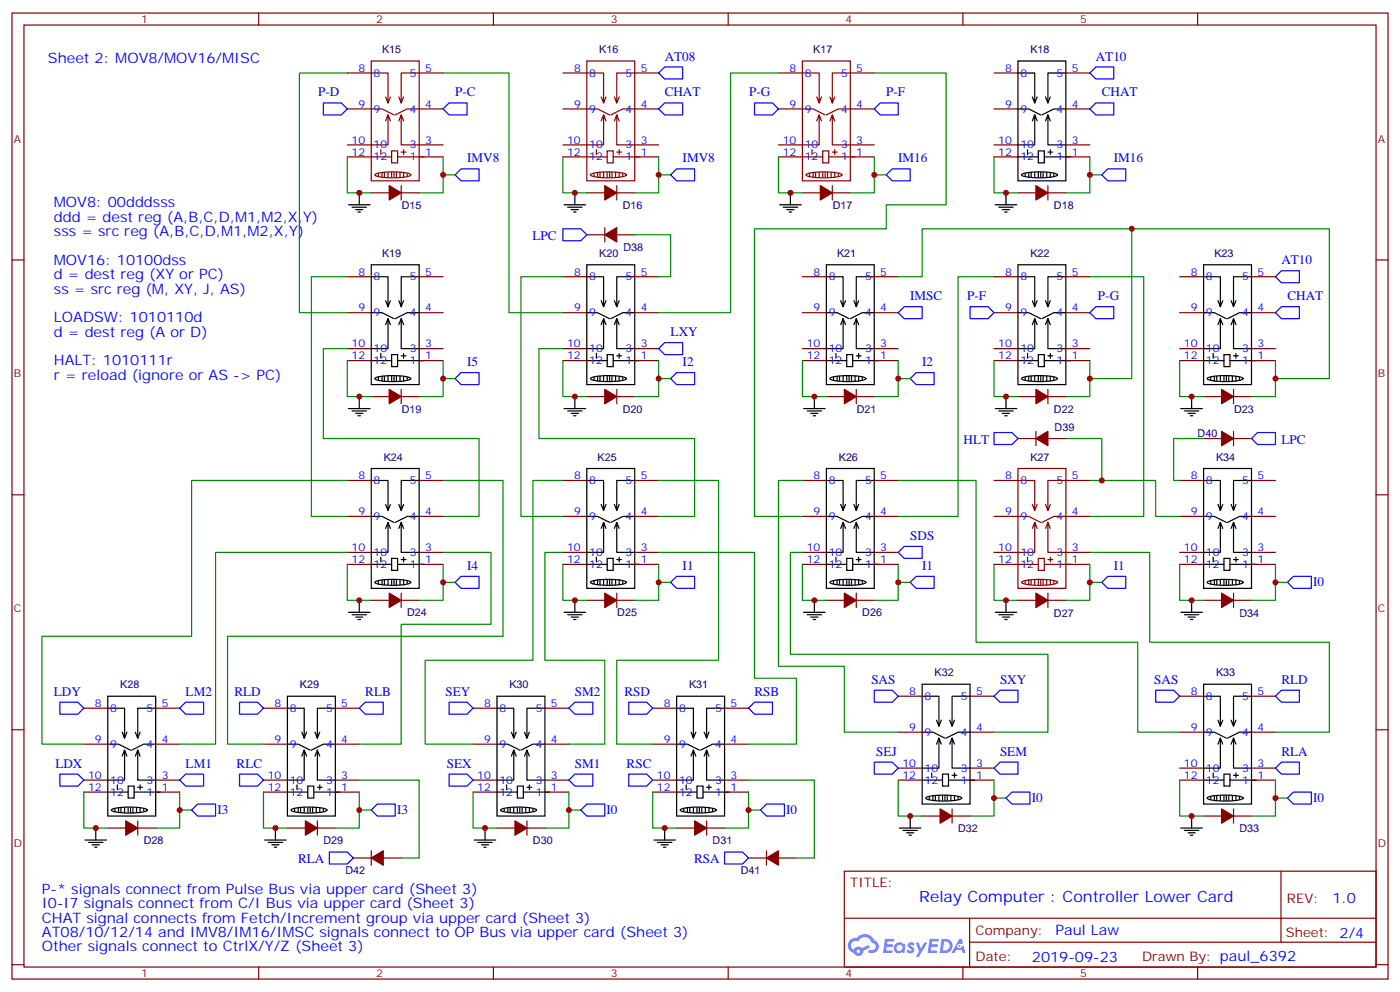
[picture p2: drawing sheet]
<svg xmlns="http://www.w3.org/2000/svg" width="412mm" height="292mm" viewBox="0 0 412 292" stroke-linecap="round" stroke-linejoin="round" font-family="sans-serif">
<g fill="none" stroke="#870000" stroke-width=".35">
<path d="M3.5 3.8h405.4v284.4h-405.4zM7.1 7.4h398.2v277.3h-398.2zM76.2 3.8v3.6M145.3 3.8v3.6M214.5 3.8v3.6M283.6 3.8v3.6M352.8 3.8v3.6M3.5 76.5h3.6M405.3 76.5h3.6M3.5 145.7h3.6M405.3 145.7h3.6M3.5 214.8h3.6"/>
<path d="M405.3 214.8h3.6M248.7 256.4h156.6v28.3h-156.6zM377.3 256.5v20.8M248.7 270.3h156.5M285.6 277.3h119.6M285.6 270.3v14.1M3.5 284h3.6M76.2 284.7v3.5M145.3 284.7v3.5M214.5 284.7v3.5M283.6 284.7v3.5M352.8 284.7v3.5"/>
<path d="M405.3 284h3.6"/>
</g>
<g fill="#5487ff">
<path d="M267.7 277.6a1.22 1.22 0 0 1 1.7 .3l-.4 .6a.47 .47 0 0 0-.3-.5 .47 .47 0 0 0-.5 .2l.1 .3a1.14 1.14 0 0 1 .8 1.7 1.14 1.14 0 0 1-1.9 0l-.2-.2 .5-.5 .7 .4a.29 .29 0 0 0 .3-.3 .29 .29 0 0 0-.2-.3 1.04 1.04 0 0 1-.6-1.7z"/>
<path d="M260.7 276.4h2.4l.3 .1-.2 .5-1.8 .1-.1 .9h1.5l.3 .3-.3 .4h-1.6l-.2 1.1h1.7l.2 .4-.2 .3h-2.6z"/>
<path d="M273.8 276.4h2.4l.3 .1-.1 .5-1.8 .1-.2 .9h1.6l.3 .3-.4 .4h-1.6l-.1 1.1h1.7l.2 .4-.2 .3h-2.6z"/>
<path d="M282.6 276.4h.7l.3 1.2-.6 .3a.69 .69 0 0 0-1 .3 .69 .69 0 0 0 .4 1 .69 .69 0 0 0 .9-.6l.5-.3 .6 2.2h-.8l-.2-.9h-1.8l-.5 .9h-.8z"/>
<path d="M269.8 277.4h.8l.6 1.9 1.1-1.9h.9l-2.6 4.2h-.8l.9-1.5z"/>
<path d="M277.4 276.4l-.6 4.1h1.3a2.11 2.11 0 0 0 2.5-2.1 2.11 2.11 0 0 0-2.5-2zM278.1 277.1a1.39 1.39 0 0 1 1.7 1.4 1.39 1.39 0 0 1-1.8 1.3h-.3z"/>
<path d="M263.7 278a1.54 1.54 0 0 0-.1 2.1 1.54 1.54 0 0 0 2.2 .2l.6 .2 .3-2.3-.2-.2-.4-.1a1.49 1.49 0 0 0-2.4 .1zM264 279a.94 .94 0 0 1 1.8 0 .94 .94 0 0 1-1.8 0z"/>
<path d="M250.4 276.7a2.18 2.18 0 0 0 1.1 3.8 1.44 1.44 0 0 0 1.6 .9 1.44 1.44 0 0 0 1.2-1.5l2-1-.5-.7-1.9 .9a1.47 1.47 0 0 0-2.4 .5 1.39 1.39 0 0 1-.7-2 1.39 1.39 0 0 1 2-.5 2.12 2.12 0 0 1 2.2-1.3 2.12 2.12 0 0 1 1.9 1.7 1.14 1.14 0 0 1 1.1 1.4 1.14 1.14 0 0 1-1.7 .8 .43 .43 0 0 0-.5 .3 .43 .43 0 0 0 .4 .5 1.98 1.98 0 0 0 2.5-1.2 1.98 1.98 0 0 0-1.2-2.5 3.1 3.1 0 0 0-5.3-.7l-.9 .1zM252.3 280a.55 .55 0 0 1 1.1 0 .55 .55 0 0 1-1.1 0z"/>
<circle cx="282.6" cy="278.5" r=".26"/>
</g>
<g fill="none" stroke="#870000" stroke-width=".35">
<path d="M109.4 18h14.1v35.2h-14.1zM172.9 18h14.1v35.2h-14.1zM236.4 18h14.1v35.2h-14.1zM102.3 32.1h10.2l3.6 1.7M102.3 21.5h12v8.8l-.7-1.8M114.3 33.8l-.7 1.8M115 35.6l-.7-1.8v8.9h-12M115 28.5l-.7 1.8M118.2 33.8l-.7 1.8M118.9 35.6l-.7-1.8v8.9h12.3M118.9 28.5l-.7 1.8M130.5 32.1h-10.6l-3.5 1.7"/>
<path d="M130.5 21.5h-12.3v8.8l-.7-1.8M165.8 32.1h10.2l3.6 1.7M165.8 21.5h12v8.8l-.7-1.8M177.8 33.8l-.7 1.8M178.5 35.6l-.7-1.8v8.9h-12M178.5 28.5l-.7 1.8M181.7 33.8l-.7 1.8M182.4 35.6l-.7-1.8v8.9h12.3M182.4 28.5l-.7 1.8M194 32.1h-10.6l-3.5 1.7M194 21.5h-12.3v8.8l-.7-1.8M229.3 32.1h10.2l3.6 1.7"/>
<path d="M229.3 21.5h12v8.8l-.7-1.8M241.3 33.8l-.7 1.8M242 35.6l-.7-1.8v8.9h-12M242 28.5l-.7 1.8M245.2 33.8l-.7 1.8M245.9 35.6l-.7-1.8v8.9h12.3M245.9 28.5l-.7 1.8M257.5 32.1h-10.6l-3.5 1.7M257.5 21.5h-12.3v8.8l-.7-1.8M292.8 32.1h7.1M292.8 21.5h7.1M314 32.1h7"/>
<path d="M314 21.5h7M102.3 46.2h13.1M109.4 56.8h5.3M110.5 51.3a19.4 19.4 0 0 1 10.4 0l.1 .2a8.7 8.7 0 0 1-5.3 .9 8.7 8.7 0 0 1-5.3-.9zM111.5 51.1v.7M112.2 44.1v1.4M112.5 50.8v1.4M113.2 50.8v1.4M114.3 50.8v1.4M115.4 44.4h1.7v3.5h-1.7zM115.4 50.8v1.4M116.1 50.8v1.4"/>
<path d="M116.8 50.8v1.4M117.1 46.2h13.4M117.8 50.8v1.4M118.2 54.6v4.3M118.2 56.8h5.3M118.2 44.8h1.4M118.9 44.1v1.4M118.9 50.8v1.4M119.9 51.1v.7M165.8 46.2h13.1M172.9 56.8h5.3M174 51.3a19.4 19.4 0 0 1 10.4 0l.1 .2a8.7 8.7 0 0 1-5.3 .9 8.7 8.7 0 0 1-5.3-.9z"/>
<path d="M175 51.1v.7M175.7 44.1v1.4M176 50.8v1.4M176.7 50.8v1.4M177.8 50.8v1.4M178.9 44.4h1.7v3.5h-1.7zM178.9 50.8v1.4M179.6 50.8v1.4M180.3 50.8v1.4M180.6 46.2h13.4M181.3 50.8v1.4M181.7 56.8h5.3"/>
<path d="M181.7 54.6v4.3M181.7 44.8h1.4M182.4 44.1v1.4M182.4 50.8v1.4M183.4 51.1v.7M229.3 46.2h13.1M236.4 56.8h5.3M237.5 51.3a19.4 19.4 0 0 1 10.4 0l.1 .2a8.7 8.7 0 0 1-5.3 .9 8.7 8.7 0 0 1-5.3-.9zM238.5 51.1v.7M239.2 44.1v1.4M239.5 50.8v1.4M240.2 50.8v1.4"/>
<path d="M241.3 50.8v1.4M242.4 44.4h1.7v3.5h-1.7zM242.4 50.8v1.4M243.1 50.8v1.4M243.8 50.8v1.4M244.1 46.2h13.4M244.8 50.8v1.4M245.2 56.8h5.3M245.2 54.6v4.3M245.2 44.8h1.4M245.9 44.1v1.4M245.9 50.8v1.4"/>
<path d="M246.9 51.1v.7M292.8 46.2h7.1M292.8 42.7h7.1M299.9 56.8h5.3M308.7 54.6v4.3M308.7 56.8h5.3M314 46.2h7M314 42.7h7M172.9 69.1h5.3M178.2 67v4.2M181.7 69.1h5.3M102.3 92h7.1"/>
<path d="M102.3 81.5h7.1M123.5 92h7M123.5 81.5h7M165.8 92h7.1M165.8 81.5h7.1M187 92h7M187 81.5h7M236.4 92h7M236.4 81.5h7M257.5 92h7.1M257.5 81.5h7.1M292.8 92h7.1"/>
<path d="M292.8 81.5h7.1M314 92h7M314 81.5h7M347.5 92h7M347.5 81.5h7M368.7 92h7M368.7 81.5h7M102.3 106.2h7.1M102.3 102.6h7.1M109.4 116.7h5.3M118.2 114.6v4.3M118.2 116.7h5.3"/>
<path d="M123.5 106.2h7M123.5 102.6h7M165.8 106.2h7.1M165.8 102.6h7.1M172.9 116.7h5.3M181.7 116.7h5.3M181.7 114.6v4.3M187 106.2h7M187 102.6h7M236.4 106.2h7M236.4 102.6h7M243.4 116.7h5.3"/>
<path d="M252.2 116.7h5.3M252.2 114.6v4.3M257.5 106.2h7.1M257.5 102.6h7.1M292.8 106.2h7.1M292.8 102.6h7.1M299.9 116.7h5.3M308.7 116.7h5.3M308.7 114.6v4.3M314 106.2h7M314 102.6h7M347.5 106.2h7"/>
<path d="M347.5 102.6h7M354.5 116.7h5.3M363.4 116.7h5.3M363.4 114.6v4.3M368.7 106.2h7M368.7 102.6h7M299.9 137.9h14.1v35.3h-14.1zM299.9 129.1h5.3M305.2 127v4.2M308.7 129.1h5.3M354.5 129.1h5.3M363.4 127v4.2"/>
<path d="M363.4 129.1h5.3M102.3 152h7.1M102.3 141.4h7.1M123.5 152h7M123.5 141.4h7M165.8 152h7.1M165.8 141.4h7.1M187 152h7M187 141.4h7M236.4 152h7M236.4 141.4h7M257.5 152h7.1"/>
<path d="M257.5 141.4h7.1M292.8 152h10.2l3.6 1.8M292.8 141.4h12v8.8l-.7-1.7M304.8 153.8l-.7 1.7M305.5 155.5l-.7-1.7v8.8h-12M305.5 148.5l-.7 1.7M308.7 153.8l-.7 1.7M309.4 155.5l-.7-1.7v8.8h12.3M309.4 148.5l-.7 1.7M321 152h-10.6l-3.5 1.8M321 141.4h-12.3v8.8l-.7-1.7M347.5 152h7"/>
<path d="M347.5 141.4h7M368.7 152h7M368.7 141.4h7M102.3 166.1h7.1M102.3 162.6h7.1M109.4 176.7h5.3M118.2 174.6v4.2M118.2 176.7h5.3M123.5 166.1h7M123.5 162.6h7M165.8 166.1h7.1M165.8 162.6h7.1"/>
<path d="M172.9 176.7h5.3M181.7 174.6v4.2M181.7 176.7h5.3M187 166.1h7M187 162.6h7M236.4 166.1h7M236.4 162.6h7M243.4 176.7h5.3M252.2 174.6v4.2M252.2 176.7h5.3M257.5 166.1h7.1M257.5 162.6h7.1"/>
<path d="M292.8 166.1h13.1M299.9 176.7h5.3M301 171.2a19.4 19.4 0 0 1 10.4 0l.1 .2a8.7 8.7 0 0 1-5.3 .9 8.7 8.7 0 0 1-5.3-.9zM302 171.1v.7M302.7 164v1.4M303 170.7v1.4M303.7 170.7v1.4M304.8 170.7v1.4M305.9 164.4h1.7v3.5h-1.7zM305.9 170.7v1.4M306.6 170.7v1.4M307.3 170.7v1.4"/>
<path d="M307.6 166.1h13.4M308.3 170.7v1.4M308.7 174.6v4.2M308.7 176.7h5.3M308.7 164.7h1.4M309.4 164v1.4M309.4 170.7v1.4M310.4 171.1v.7M347.5 166.1h7M347.5 162.6h7M354.5 176.7h5.3M363.4 174.6v4.2"/>
<path d="M363.4 176.7h5.3M368.7 166.1h7M368.7 162.6h7M24.7 219h7M24.7 208.5h7M45.9 219h7M45.9 208.5h7M77.6 219h7.1M77.6 208.5h7.1M98.8 219h7M98.8 208.5h7M139.3 219h7.1"/>
<path d="M139.3 208.5h7.1M160.5 219h7.1M160.5 208.5h7.1M192.3 219h7M192.3 208.5h7M213.4 219h7.1M213.4 208.5h7.1M264.6 215.5h7M264.6 204.9h7M285.8 215.5h7M285.8 204.9h7M347.5 215.5h7"/>
<path d="M347.5 204.9h7M368.7 215.5h7M368.7 204.9h7M24.7 233.2h7M24.7 229.6h7M45.9 233.2h7M45.9 229.6h7M77.6 233.2h7.1M77.6 229.6h7.1M98.8 233.2h7M98.8 229.6h7M139.3 233.2h7.1"/>
<path d="M139.3 229.6h7.1M160.5 233.2h7.1M160.5 229.6h7.1M192.3 233.2h7M192.3 229.6h7M213.4 233.2h7.1M213.4 229.6h7.1M264.6 229.6h7M264.6 226.1h7M280.5 238.1v4.2M285.8 229.6h7M285.8 226.1h7"/>
<path d="M347.5 229.6h7M347.5 226.1h7M363.4 238.1v4.2M368.7 229.6h7M368.7 226.1h7M31.7 243.7h5.3M40.6 243.7h5.3M40.6 241.6v4.3M84.7 243.7h5.3M93.5 241.6v4.3M93.5 243.7h5.3M104.1 252.6h5.3"/>
<path d="M109.4 250.4v4.3M112.9 252.6h5.3M146.4 243.7h5.3M155.2 243.7h5.3M155.2 241.6v4.3M199.3 243.7h5.3M208.1 243.7h5.3M208.1 241.6v4.3M220.5 252.6h5.3M225.8 250.4v4.3M229.3 252.6h5.3M271.6 240.2h5.3"/>
<path d="M280.5 240.2h5.3M354.5 240.2h5.3M363.4 240.2h5.3"/>
</g>
<g fill="#870000" stroke="#870000" stroke-width=".35">
<path d="M114.7 114.6l3.5 2.1-3.5 2.2z"/>
<path d="M305.2 54.6l3.5 2.2-3.5 2.1z"/>
<path d="M178.2 114.6l3.5 2.1-3.5 2.2z"/>
<path d="M248.7 114.6l3.5 2.1-3.5 2.2z"/>
<path d="M305.2 114.6l3.5 2.1-3.5 2.2z"/>
<path d="M359.8 114.6l3.6 2.1-3.6 2.2z"/>
<path d="M114.7 174.6l3.5 2.1-3.5 2.1z"/>
<path d="M178.2 174.6l3.5 2.1-3.5 2.1z"/>
<path d="M305.2 174.6l3.5 2.1-3.5 2.1z"/>
<path d="M241.7 54.6l3.5 2.2-3.5 2.1z"/>
<path d="M178.2 54.6l3.5 2.2-3.5 2.1z"/>
<path d="M114.7 54.6l3.5 2.2-3.5 2.1z"/>
<path d="M90 241.6l3.5 2.1-3.5 2.2z"/>
<path d="M37 241.6l3.6 2.1-3.6 2.2z"/>
<path d="M248.7 174.6l3.5 2.1-3.5 2.1z"/>
<path d="M151.7 241.6l3.5 2.1-3.5 2.2z"/>
<path d="M204.6 241.6l3.5 2.1-3.5 2.2z"/>
<path d="M276.9 238.1l3.6 2.1-3.6 2.1z"/>
<path d="M359.8 238.1l3.6 2.1-3.6 2.1z"/>
<path d="M359.8 174.6l3.6 2.1-3.6 2.1z"/>
<path d="M178.2 69.1l3.5-2.1v4.2z"/>
<path d="M305.2 129.1l3.5-2.1v4.2z"/>
<path d="M359.8 127l3.6 2.1-3.6 2.1z"/>
<path d="M225.8 252.6l3.5-2.2v4.3z"/>
<path d="M109.4 252.6l3.5-2.2v4.3z"/>
</g>
<g fill="none" stroke="#000" stroke-width=".35">
<path d="M299.9 18h14.1v35.2h-14.1zM299.9 32.1h3.1l3.6 1.7M299.9 21.5h4.9v8.8l-.7-1.8M304.8 33.8l-.7 1.8M305.5 35.6l-.7-1.8v8.9h-4.9M305.5 28.5l-.7 1.8M308.7 33.8l-.7 1.8M309.4 35.6l-.7-1.8v8.9h5.3M309.4 28.5l-.7 1.8M314 32.1h-3.6l-3.5 1.7M314 21.5h-5.3v8.8l-.7-1.8M105.8 56.8v3.5"/>
<path d="M169.3 56.8v3.5M232.8 56.8v3.5M296.3 56.8v3.5M299.9 46.2h6M301 51.3a19.4 19.4 0 0 1 10.4 0l.1 .2a8.7 8.7 0 0 1-5.3 .9 8.7 8.7 0 0 1-5.3-.9zM302 51.1v.7M302.7 44.1v1.4M303 50.8v1.4M303.7 50.8v1.4M304.8 50.8v1.4M305.9 44.4h1.7v3.5h-1.7zM305.9 50.8v1.4"/>
<path d="M306.6 50.8v1.4M307.3 50.8v1.4M307.6 46.2h7.8M308.3 50.8v1.4M308.7 44.8h1.4M309.4 44.1v1.4M309.4 50.8v1.4M310.4 51.1v.7M102.7 60.3h6.3M103.7 61h4.2M104.8 61.7h2.1M105.5 62.4h.7"/>
<path d="M109.4 77.9h14.1v35.3h-14.1zM166.2 60.3h6.3M167.2 61h4.2M168.3 61.7h2.1M169 62.4h.7M172.9 77.9h14.1v35.3h-14.1zM229.7 60.3h6.3M230.7 61h4.2M231.8 61.7h2.1M232.5 62.4h.7M243.4 77.9h14.1v35.3h-14.1zM293.2 60.3h6.3"/>
<path d="M294.2 61h4.2M295.3 61.7h2.1M296 62.4h.7M299.9 77.9h14.1v35.3h-14.1zM354.5 77.9h14.2v35.3h-14.2zM109.4 92h3.1l3.6 1.8M109.4 81.5h4.9v8.8l-.7-1.8M114.3 93.8l-.7 1.8M115 95.6l-.7-1.8v8.8h-4.9M115 88.5l-.7 1.8M118.2 93.8l-.7 1.8M118.9 95.6l-.7-1.8v8.8h5.3"/>
<path d="M118.9 88.5l-.7 1.8M123.5 92h-3.6l-3.5 1.8M123.5 81.5h-5.3v8.8l-.7-1.8M172.9 92h3.1l3.6 1.8M172.9 81.5h4.9v8.8l-.7-1.8M177.8 93.8l-.7 1.8M178.5 95.6l-.7-1.8v8.8h-4.9M178.5 88.5l-.7 1.8M181.7 93.8l-.7 1.8M182.4 95.6l-.7-1.8v8.8h5.3M182.4 88.5l-.7 1.8M187 92h-3.6l-3.5 1.8"/>
<path d="M187 81.5h-5.3v8.8l-.7-1.8M243.4 92h3.2l3.5 1.8M243.4 81.5h5v8.8l-.8-1.8M248.4 93.8l-.8 1.8M249.1 95.6l-.7-1.8v8.8h-5M249.1 88.5l-.7 1.8M252.2 93.8l-.7 1.8M252.9 95.6l-.7-1.8v8.8h5.3M252.9 88.5l-.7 1.8M257.5 92h-3.5l-3.5 1.8M257.5 81.5h-5.3v8.8l-.7-1.8M299.9 92h3.1l3.6 1.8"/>
<path d="M299.9 81.5h4.9v8.8l-.7-1.8M304.8 93.8l-.7 1.8M305.5 95.6l-.7-1.8v8.8h-4.9M305.5 88.5l-.7 1.8M308.7 93.8l-.7 1.8M309.4 95.6l-.7-1.8v8.8h5.3M309.4 88.5l-.7 1.8M314 92h-3.6l-3.5 1.8M314 81.5h-5.3v8.8l-.7-1.8M354.5 92h3.2l3.5 1.8M354.5 81.5h5v8.8l-.7-1.8M359.5 93.8l-.7 1.8"/>
<path d="M360.2 95.6l-.7-1.8v8.8h-5M360.2 88.5l-.7 1.8M363.4 93.8l-.7 1.8M364.1 95.6l-.7-1.8v8.8h5.3M364.1 88.5l-.7 1.8M368.7 92h-3.6l-3.5 1.8M368.7 81.5h-5.3v8.8l-.7-1.8M105.8 116.7v3.6M109.4 106.2h6M110.5 111.3a19.4 19.4 0 0 1 10.4 0l.1 .1a8.7 8.7 0 0 1-5.3 .9 8.7 8.7 0 0 1-5.3-.9zM111.5 111.1v.7M112.2 104v1.4"/>
<path d="M112.5 110.7v1.4M113.2 110.7v1.4M114.3 110.7v1.4M115.4 104.4h1.7v3.5h-1.7zM115.4 110.7v1.4M116.1 110.7v1.4M116.8 110.7v1.4M117.1 106.2h7.8M117.8 110.7v1.4M118.2 104.7h1.4M118.9 104v1.4M118.9 110.7v1.4"/>
<path d="M119.9 111.1v.7M169.3 116.7v3.6M172.9 106.2h6M174 111.3a19.4 19.4 0 0 1 10.4 0l.1 .1a8.7 8.7 0 0 1-5.3 .9 8.7 8.7 0 0 1-5.3-.9zM175 111.1v.7M175.7 104v1.4M176 110.7v1.4M176.7 110.7v1.4M177.8 110.7v1.4M178.9 104.4h1.7v3.5h-1.7zM178.9 110.7v1.4M179.6 110.7v1.4"/>
<path d="M180.3 110.7v1.4M180.6 106.2h7.8M181.3 110.7v1.4M181.7 104.7h1.4M182.4 104v1.4M182.4 110.7v1.4M183.4 111.1v.7M239.9 116.7v3.6M243.4 106.2h6M244.6 111.3a19.4 19.4 0 0 1 10.4 0l.1 .1a8.7 8.7 0 0 1-5.3 .9 8.7 8.7 0 0 1-5.3-.9zM245.5 111.1v.7M246.2 104v1.4"/>
<path d="M246.6 110.7v1.4M247.3 110.7v1.4M248.4 110.7v1.4M249.4 104.4h1.8v3.5h-1.8zM249.4 110.7v1.4M250.1 110.7v1.4M250.8 110.7v1.4M251.2 106.2h7.7M251.9 110.7v1.4M252.2 104.7h1.4M252.9 104v1.4M252.9 110.7v1.4"/>
<path d="M254 111.1v.7M296.3 116.7v3.6M299.9 106.2h6M301 111.3a19.4 19.4 0 0 1 10.4 0l.1 .1a8.7 8.7 0 0 1-5.3 .9 8.7 8.7 0 0 1-5.3-.9zM302 111.1v.7M302.7 104v1.4M303 110.7v1.4M303.7 110.7v1.4M304.8 110.7v1.4M305.9 104.4h1.7v3.5h-1.7zM305.9 110.7v1.4M306.6 110.7v1.4"/>
<path d="M307.3 110.7v1.4M307.6 106.2h7.8M308.3 110.7v1.4M308.7 104.7h1.4M309.4 104v1.4M309.4 110.7v1.4M310.4 111.1v.7M351 116.7v3.6M354.5 106.2h6M355.7 111.3a19.4 19.4 0 0 1 10.4 0l.1 .1a8.7 8.7 0 0 1-5.3 .9 8.7 8.7 0 0 1-5.3-.9zM356.7 111.1v.7M357.4 104v1.4"/>
<path d="M357.7 110.7v1.4M358.4 110.7v1.4M359.5 110.7v1.4M360.5 104.4h1.8v3.5h-1.8zM360.5 110.7v1.4M361.2 110.7v1.4M361.9 110.7v1.4M362.3 106.2h7.8M363 110.7v1.4M363.4 104.7h1.4M364.1 104v1.4M364.1 110.7v1.4"/>
<path d="M365.1 111.1v.7M102.7 120.3h6.3M103.7 121h4.2M104.8 121.7h2.1M105.5 122.4h.7M109.4 137.9h14.1v35.3h-14.1zM166.2 120.3h6.3M167.2 121h4.2M168.3 121.7h2.1M169 122.4h.7M172.9 137.9h14.1v35.3h-14.1zM236.7 120.3h6.4"/>
<path d="M237.8 121h4.2M238.8 121.7h2.1M239.5 122.4h.7M243.4 137.9h14.1v35.3h-14.1zM293.2 120.3h6.3M294.2 121h4.2M295.3 121.7h2.1M296 122.4h.7M347.8 120.3h6.4M348.9 121h4.2M350 121.7h2.1M350.7 122.4h.7"/>
<path d="M354.5 137.9h14.2v35.3h-14.2zM109.4 152h3.1l3.6 1.8M109.4 141.4h4.9v8.8l-.7-1.7M114.3 153.8l-.7 1.7M115 155.5l-.7-1.7v8.8h-4.9M115 148.5l-.7 1.7M118.2 153.8l-.7 1.7M118.9 155.5l-.7-1.7v8.8h5.3M118.9 148.5l-.7 1.7M123.5 152h-3.6l-3.5 1.8M123.5 141.4h-5.3v8.8l-.7-1.7M172.9 152h3.1l3.6 1.8"/>
<path d="M172.9 141.4h4.9v8.8l-.7-1.7M177.8 153.8l-.7 1.7M178.5 155.5l-.7-1.7v8.8h-4.9M178.5 148.5l-.7 1.7M181.7 153.8l-.7 1.7M182.4 155.5l-.7-1.7v8.8h5.3M182.4 148.5l-.7 1.7M187 152h-3.6l-3.5 1.8M187 141.4h-5.3v8.8l-.7-1.7M243.4 152h3.2l3.5 1.8M243.4 141.4h5v8.8l-.8-1.7M248.4 153.8l-.8 1.7"/>
<path d="M249.1 155.5l-.7-1.7v8.8h-5M249.1 148.5l-.7 1.7M252.2 153.8l-.7 1.7M252.9 155.5l-.7-1.7v8.8h5.3M252.9 148.5l-.7 1.7M257.5 152h-3.5l-3.5 1.8M257.5 141.4h-5.3v8.8l-.7-1.7M354.5 152h3.2l3.5 1.8M354.5 141.4h5v8.8l-.7-1.7M359.5 153.8l-.7 1.7M360.2 155.5l-.7-1.7v8.8h-5M360.2 148.5l-.7 1.7"/>
<path d="M363.4 153.8l-.7 1.7M364.1 155.5l-.7-1.7v8.8h5.3M364.1 148.5l-.7 1.7M368.7 152h-3.6l-3.5 1.8M368.7 141.4h-5.3v8.8l-.7-1.7M105.8 176.7v3.5M109.4 166.1h6M110.5 171.2a19.4 19.4 0 0 1 10.4 0l.1 .2a8.7 8.7 0 0 1-5.3 .9 8.7 8.7 0 0 1-5.3-.9zM111.5 171.1v.7M112.2 164v1.4M112.5 170.7v1.4M113.2 170.7v1.4"/>
<path d="M114.3 170.7v1.4M115.4 164.4h1.7v3.5h-1.7zM115.4 170.7v1.4M116.1 170.7v1.4M116.8 170.7v1.4M117.1 166.1h7.8M117.8 170.7v1.4M118.2 164.7h1.4M118.9 164v1.4M118.9 170.7v1.4M119.9 171.1v.7M169.3 176.7v3.5"/>
<path d="M172.9 166.1h6M174 171.2a19.4 19.4 0 0 1 10.4 0l.1 .2a8.7 8.7 0 0 1-5.3 .9 8.7 8.7 0 0 1-5.3-.9zM175 171.1v.7M175.7 164v1.4M176 170.7v1.4M176.7 170.7v1.4M177.8 170.7v1.4M178.9 164.4h1.7v3.5h-1.7zM178.9 170.7v1.4M179.6 170.7v1.4M180.3 170.7v1.4M180.6 166.1h7.8"/>
<path d="M181.3 170.7v1.4M181.7 164.7h1.4M182.4 164v1.4M182.4 170.7v1.4M183.4 171.1v.7M239.9 176.7v3.5M243.4 166.1h6M244.6 171.2a19.4 19.4 0 0 1 10.4 0l.1 .2a8.7 8.7 0 0 1-5.3 .9 8.7 8.7 0 0 1-5.3-.9zM245.5 171.1v.7M246.2 164v1.4M246.6 170.7v1.4M247.3 170.7v1.4"/>
<path d="M248.4 170.7v1.4M249.4 164.4h1.8v3.5h-1.8zM249.4 170.7v1.4M250.1 170.7v1.4M250.8 170.7v1.4M251.2 166.1h7.7M251.9 170.7v1.4M252.2 164.7h1.4M252.9 164v1.4M252.9 170.7v1.4M254 171.1v.7M296.3 176.7v3.5"/>
<path d="M351 176.7v3.5M354.5 166.1h6M355.7 171.2a19.4 19.4 0 0 1 10.4 0l.1 .2a8.7 8.7 0 0 1-5.3 .9 8.7 8.7 0 0 1-5.3-.9zM356.7 171.1v.7M357.4 164v1.4M357.7 170.7v1.4M358.4 170.7v1.4M359.5 170.7v1.4M360.5 164.4h1.8v3.5h-1.8zM360.5 170.7v1.4M361.2 170.7v1.4M361.9 170.7v1.4"/>
<path d="M362.3 166.1h7.8M363 170.7v1.4M363.4 164.7h1.4M364.1 164v1.4M364.1 170.7v1.4M365.1 171.1v.7M102.7 180.2h6.3M103.7 180.9h4.2M104.8 181.6h2.1M105.5 182.4h.7M166.2 180.2h6.3M167.2 180.9h4.2"/>
<path d="M168.3 181.6h2.1M169 182.4h.7M236.7 180.2h6.4M237.8 180.9h4.2M238.8 181.6h2.1M239.5 182.4h.7M293.2 180.2h6.3M294.2 180.9h4.2M295.3 181.6h2.1M296 182.4h.7M347.8 180.2h6.4M348.9 180.9h4.2"/>
<path d="M350 181.6h2.1M350.7 182.4h.7M31.7 204.9h14.2v35.3h-14.2zM31.7 219h3.2l3.6 1.8M31.7 208.5h5v8.8l-.7-1.8M37.4 215.5l-.7 1.8M41.3 215.5l-.7 1.8M45.9 219h-3.6l-3.5 1.8M45.9 208.5h-5.3v8.8l-.7-1.8M84.7 204.9h14.1v35.3h-14.1zM84.7 219h3.1l3.6 1.8M84.7 208.5h4.9v8.8l-.7-1.8"/>
<path d="M90.3 215.5l-.7 1.8M94.2 215.5l-.7 1.8M98.8 219h-3.6l-3.5 1.8M98.8 208.5h-5.3v8.8l-.7-1.8M146.4 204.9h14.1v35.3h-14.1zM146.4 219h3.2l3.5 1.8M146.4 208.5h4.9v8.8l-.7-1.8M152 215.5l-.7 1.8M155.9 215.5l-.7 1.8M160.5 219h-3.5l-3.5 1.8M160.5 208.5h-5.3v8.8l-.7-1.8M199.3 204.9h14.1v35.3h-14.1z"/>
<path d="M199.3 219h3.2l3.5 1.8M199.3 208.5h5v8.8l-.7-1.8M205 215.5l-.7 1.8M208.8 215.5l-.7 1.8M213.4 219h-3.5l-3.5 1.8M213.4 208.5h-5.3v8.8l-.7-1.8M271.6 201.4h14.2v35.3h-14.2zM271.6 215.5h3.2l3.5 1.8M271.6 204.9h5v8.8l-.7-1.7M276.6 217.3l-.7 1.7M277.3 219l-.7-1.7v8.8h-5M277.3 212l-.7 1.7"/>
<path d="M280.5 217.3l-.7 1.7M281.2 219l-.7-1.7v8.8h5.3M281.2 212l-.7 1.7M285.8 215.5h-3.6l-3.5 1.8M285.8 204.9h-5.3v8.8l-.7-1.7M354.5 201.4h14.2v35.3h-14.2zM354.5 215.5h3.2l3.5 1.8M354.5 204.9h5v8.8l-.7-1.7M359.5 217.3l-.7 1.7M360.2 219l-.7-1.7v8.8h-5M360.2 212l-.7 1.7M363.4 217.3l-.7 1.7"/>
<path d="M364.1 219l-.7-1.7v8.8h5.3M364.1 212l-.7 1.7M368.7 215.5h-3.6l-3.5 1.8M368.7 204.9h-5.3v8.8l-.7-1.7M31.7 233.2h6M32.9 238.3a19.4 19.4 0 0 1 10.4 0l.1 .1a8.7 8.7 0 0 1-5.3 .9 8.7 8.7 0 0 1-5.3-.9zM33.9 238.1v.7M34.6 231v1.4M34.9 237.7v1.4M35.6 237.7v1.4M36.7 220.8l-.7 1.8M36.7 237.7v1.4"/>
<path d="M37.4 222.6l-.7-1.8v8.8h-5M37.7 231.4h1.8v3.5h-1.8zM37.7 237.7v1.4M38.5 237.7v1.4M39.2 237.7v1.4M39.5 233.2h7.8M40.2 237.7v1.4M40.6 231.7h1.4M40.6 220.8l-.7 1.8M41.3 222.6l-.7-1.8v8.8h5.3M41.3 231v1.4M41.3 237.7v1.4"/>
<path d="M42.3 238.1v.7M84.7 233.2h6M85.8 238.3a19.4 19.4 0 0 1 10.4 0l.1 .1a8.7 8.7 0 0 1-5.3 .9 8.7 8.7 0 0 1-5.3-.9zM86.8 238.1v.7M87.5 231v1.4M87.8 237.7v1.4M88.5 237.7v1.4M89.6 220.8l-.7 1.8M89.6 237.7v1.4M90.3 222.6l-.7-1.8v8.8h-4.9M90.7 231.4h1.7v3.5h-1.7zM90.7 237.7v1.4"/>
<path d="M91.4 237.7v1.4M92.1 237.7v1.4M92.4 233.2h7.8M93.1 237.7v1.4M93.5 231.7h1.4M93.5 220.8l-.7 1.8M94.2 222.6l-.7-1.8v8.8h5.3M94.2 231v1.4M94.2 237.7v1.4M95.2 238.1v.7M146.4 233.2h6M147.6 238.3a19.4 19.4 0 0 1 10.3 0l.1 .1a8.7 8.7 0 0 1-5.2 .9 8.7 8.7 0 0 1-5.3-.9z"/>
<path d="M148.5 238.1v.7M149.2 231v1.4M149.6 237.7v1.4M150.3 237.7v1.4M151.3 220.8l-.7 1.8M151.3 237.7v1.4M152 222.6l-.7-1.8v8.8h-4.9M152.4 231.4h1.8v3.5h-1.8zM152.4 237.7v1.4M153.1 237.7v1.4M153.8 237.7v1.4M154.2 233.2h7.7"/>
<path d="M154.9 237.7v1.4M155.2 231.7h1.4M155.2 220.8l-.7 1.8M155.9 222.6l-.7-1.8v8.8h5.3M155.9 231v1.4M155.9 237.7v1.4M157 238.1v.7M199.3 233.2h6M200.5 238.3a19.4 19.4 0 0 1 10.4 0l.1 .1a8.7 8.7 0 0 1-5.3 .9 8.7 8.7 0 0 1-5.3-.9zM201.4 238.1v.7M202.1 231v1.4M202.5 237.7v1.4"/>
<path d="M203.2 237.7v1.4M204.3 220.8l-.7 1.8M204.3 237.7v1.4M205 222.6l-.7-1.8v8.8h-5M205.3 231.4h1.8v3.5h-1.8zM205.3 237.7v1.4M206 237.7v1.4M206.7 237.7v1.4M207.1 233.2h7.7M207.8 237.7v1.4M208.1 231.7h1.4M208.1 220.8l-.7 1.8"/>
<path d="M208.8 222.6l-.7-1.8v8.8h5.3M208.8 231v1.4M208.8 237.7v1.4M209.9 238.1v.7M271.6 229.6h6M272.8 234.7a19.4 19.4 0 0 1 10.4 0l.1 .2a8.7 8.7 0 0 1-5.3 .9 8.7 8.7 0 0 1-5.3-.9zM273.8 234.6v.7M274.5 227.5v1.4M274.8 234.2v1.4M275.5 234.2v1.4M276.6 234.2v1.4M277.6 227.9h1.8v3.5h-1.8z"/>
<path d="M277.6 234.2v1.4M278.3 234.2v1.4M279 234.2v1.4M279.4 229.6h7.8M280.1 234.2v1.4M280.5 228.2h1.4M281.2 227.5v1.4M281.2 234.2v1.4M282.2 234.6v.7M354.5 229.6h6M355.7 234.7a19.4 19.4 0 0 1 10.4 0l.1 .2a8.7 8.7 0 0 1-5.3 .9 8.7 8.7 0 0 1-5.3-.9zM356.7 234.6v.7"/>
<path d="M357.4 227.5v1.4M357.7 234.2v1.4M358.4 234.2v1.4M359.5 234.2v1.4M360.5 227.9h1.8v3.5h-1.8zM360.5 234.2v1.4M361.2 234.2v1.4M361.9 234.2v1.4M362.3 229.6h7.8M363 234.2v1.4M363.4 228.2h1.4M364.1 227.5v1.4"/>
<path d="M364.1 234.2v1.4M365.1 234.6v.7M25 247.3h6.4M26.1 248h4.2M27.2 248.7h2.1M27.9 249.4h.7M28.2 243.7v3.6M78 247.3h6.3M79 248h4.3M80.1 248.7h2.1M80.8 249.4h.7M81.1 243.7v3.6"/>
<path d="M139.7 247.3h6.3M140.8 248h4.2M141.8 248.7h2.1M142.5 249.4h.7M142.9 243.7v3.6M192.6 247.3h6.4M193.7 248h4.2M194.7 248.7h2.1M195.4 249.4h.7M195.8 243.7v3.6M264.9 243.7h6.4M266 244.4h4.2"/>
<path d="M267.1 245.1h2.1M267.8 245.9h.7M268.1 240.2v3.5M347.8 243.7h6.4M348.9 244.4h4.2M350 245.1h2.1M350.7 245.9h.7M351 240.2v3.5"/>
</g>
<g fill="none" stroke="#00f" stroke-width=".35">
<path d="M95.2 30.3h5.3l1.8 1.8-1.8 1.7h-5.3zM132.3 30.3h5.3v3.5h-5.3l-1.8-1.7zM194 21.5l1.8-1.8h5.3v3.5h-5.3zM195.8 30.3h5.3v3.5h-5.3l-1.8-1.7zM222.2 30.3h5.3l1.8 1.8-1.8 1.7h-5.3zM259.3 30.3h5.3v3.5h-5.3l-1.8-1.7zM321 21.5l1.8-1.8h5.3v3.5h-5.3zM322.8 30.3h5.3v3.5h-5.3l-1.8-1.7zM134.1 51.5l1.7-1.8h5.3v3.5h-5.3zM197.6 51.5l1.7-1.8h5.3v3.5h-5.3zM261.1 51.5l1.7-1.8h5.3v3.5h-5.3zM324.6 51.5l1.7-1.8h5.3v3.5h-5.3z"/>
<path d="M165.8 67.3h5.3l1.8 1.8-1.8 1.8h-5.3zM266.3 90.3h5.3v3.5h-5.3l-1.7-1.8zM285.8 90.3h5.2l1.8 1.7-1.8 1.8h-5.2zM322.8 90.3h5.3v3.5h-5.3l-1.8-1.8zM375.7 81.5l1.8-1.8h5.3v3.5h-5.3zM377.5 90.3h5.3v3.5h-5.3l-1.8-1.8zM134.1 111.4l1.7-1.7h5.3v3.5h-5.3zM194 102.6l1.8-1.7h5.3v3.5h-5.3zM197.6 111.4l1.7-1.7h5.3v3.5h-5.3zM268.1 111.4l1.8-1.7h5.3v3.5h-5.3zM292.8 127.3h5.3l1.8 1.8-1.8 1.7h-5.3zM368.7 129.1l1.7-1.8h5.3v3.5h-5.3z"/>
<path d="M134.1 171.4l1.7-1.7h5.3v3.5h-5.3zM197.6 171.4l1.7-1.7h5.3v3.5h-5.3zM266.3 160.8h5.3v3.6h-5.3l-1.7-1.8zM268.1 171.4l1.8-1.7h5.3v3.5h-5.3zM324.6 171.4l1.7-1.7h5.3v3.5h-5.3zM379.2 171.4l1.8-1.7h5.3v3.5h-5.3zM17.6 206.7h5.3l1.8 1.8-1.8 1.7h-5.3zM52.9 208.5l1.8-1.8h5.3v3.5h-5.3zM70.6 206.7h5.2l1.8 1.8-1.8 1.7h-5.2zM105.8 208.5l1.8-1.8h5.3v3.5h-5.3zM132.3 206.7h5.3l1.7 1.8-1.7 1.7h-5.3zM167.6 208.5l1.7-1.8h5.3v3.5h-5.3z"/>
<path d="M185.2 206.7h5.3l1.8 1.8-1.8 1.7h-5.3zM220.5 208.5l1.7-1.8h5.3v3.5h-5.3zM257.5 203.2h5.3l1.8 1.7-1.8 1.8h-5.3zM292.8 204.9l1.8-1.7h5.3v3.5h-5.3zM340.4 203.2h5.3l1.8 1.7-1.8 1.8h-5.3zM375.7 204.9l1.8-1.7h5.3v3.5h-5.3zM17.6 227.9h5.3l1.8 1.7-1.8 1.8h-5.3zM54.7 227.9h5.3v3.5h-5.3l-1.8-1.8zM56.4 238.4l1.8-1.7h5.3v3.5h-5.3zM70.6 227.9h5.2l1.8 1.7-1.8 1.8h-5.2zM109.4 238.4l1.7-1.7h5.3v3.5h-5.3zM132.3 227.9h5.3l1.7 1.7-1.7 1.8h-5.3z"/>
<path d="M169.3 227.9h5.3v3.5h-5.3l-1.7-1.8zM171.1 238.4l1.8-1.7h5.3v3.5h-5.3zM185.2 227.9h5.3l1.8 1.7-1.8 1.8h-5.3zM224 238.4l1.8-1.7h5.3v3.5h-5.3zM257.5 224.3h5.3l1.8 1.8-1.8 1.8h-5.3zM292.8 226.1l1.8-1.8h5.3v3.6h-5.3zM298.1 233.2h5.3v3.5h-5.3l-1.8-1.8zM375.7 226.1l1.8-1.8h5.3v3.6h-5.3zM379.2 234.9l1.8-1.7h5.3v3.5h-5.3zM97 250.8h5.3l1.8 1.8-1.8 1.7h-5.3zM213.4 250.8h5.3l1.8 1.8-1.8 1.7h-5.3z"/>
</g>
<g fill="none" stroke="#008700" stroke-width=".35">
<path d="M102.3 21.5h-14.1v70.5h14.1M130.5 21.5h19.4v70.5h15.9M229.3 21.5h-14.1v70.5h-21.2M257.5 21.5h21.2v38.8h-17.6v7h-38.9v84.7h14.2M102.3 46.2v10.6h7.1M130.5 46.2v10.6h-7M130.5 51.5h3.6M165.8 46.2v10.6h7.1M194 46.2v10.6h-7M194 51.5h3.6M229.3 46.2v10.6h7.1M257.5 46.2v10.6h-7"/>
<path d="M257.5 51.5h3.6M292.8 46.2v10.6h7.1M321 46.2v10.6h-7M321 51.5h3.6M187 69.1h10.6v12.4h-3.6M333.4 67.3h58.2v44.1h-15.9M102.3 81.5h-10.6v70.5h10.6M165.8 81.5h-12.3v70.5h12.3M264.6 81.5h7v-14.2h61.8v44.1h-12.4M292.8 81.5h-10.6v70.5h-17.6M321 81.5h15.9v70.5h-15.9M102.3 106.2v10.5h7.1"/>
<path d="M102.3 102.6h-7.1v26.5h45.9v22.9h-10.6M130.5 106.2v10.5h-7M130.5 111.4h3.6M165.8 106.2v10.5h7.1M165.8 102.6h-7.1v26.5h45.9v22.9h-10.6M194 106.2v10.5h-7M194 111.4h3.6M236.4 106.2v10.5h7M264.6 106.2v10.5h-7.1M264.6 111.4h3.5M292.8 106.2v10.5h7.1M321 106.2v10.5h-7"/>
<path d="M347.5 106.2v10.5h7M375.7 106.2v10.5h-7M314 129.1h10.6v12.3M354.5 129.1h-8.8v12.3h1.8M102.3 141.4h-45.9v45.9h-44.1v31.7h12.4M130.5 141.4h17.7v45.9h-81.2v31.7h10.6M165.8 141.4h-8.8v52.9h-31.8v24.7h14.1M194 141.4h17.7v52.9h-30v24.7h10.6M236.4 141.4h-7.1v54.7h19.4v19.4h15.9M264.6 141.4h22.9v47.7h47.6v26.4h12.4M321 141.4h19.4v10.6h7.1M102.3 166.1v10.6h7.1"/>
<path d="M102.3 162.6h-38.8v56.4h-10.6M130.5 166.1v10.6h-7M130.5 162.6h14.1v21.2h-26.4v35.2h-12.4M130.5 171.4h3.6M165.8 166.1v10.6h7.1M165.8 162.6h-5.3v31.7h17.7v24.7h-10.6M194 166.1v10.6h-7M194 162.6h28.2v37h12.4v19.4h-14.1M194 171.4h3.6M236.4 166.1v10.6h7M236.4 162.6h-3.6v30h75.9v22.9h-15.9M264.6 166.1v10.6h-7.1"/>
<path d="M264.6 171.4h3.5M292.8 166.1v10.6h7.1M321 166.1v10.6h-7M321 162.6h17.7v26.5h52.9v26.4h-15.9M321 171.4h3.6M347.5 166.1v10.6h7M375.7 166.1v10.6h-7M375.7 171.4h3.5M24.7 233.2v10.5h7M52.9 233.2v10.5h-7M52.9 238.4h3.5M77.6 233.2v10.5h7.1"/>
<path d="M105.8 233.2v10.5h-7M105.8 229.6h17.7v23h-5.3M105.8 238.4h3.6M139.3 233.2v10.5h7.1M167.6 233.2v10.5h-7.1M167.6 238.4h3.5M192.3 233.2v10.5h7M220.5 233.2v10.5h-7.1M220.5 229.6h19.4v23h-5.3M220.5 238.4h3.5M264.6 229.6v10.6h7M292.8 229.6v10.6h-7"/>
<path d="M292.8 234.9h3.5M347.5 229.6v10.6h7M375.7 229.6v10.6h-7M375.7 234.9h3.5"/>
</g>
<g fill="#c00">
<circle cx="105.8" cy="238.4" r=".88"/>
<circle cx="220.5" cy="238.4" r=".88"/>
<circle cx="292.8" cy="234.9" r=".88"/>
<circle cx="375.7" cy="234.9" r=".88"/>
<circle cx="375.7" cy="171.4" r=".88"/>
<circle cx="194" cy="171.4" r=".88"/>
<circle cx="375.7" cy="111.4" r=".88"/>
<circle cx="194" cy="111.4" r=".88"/>
<circle cx="130.5" cy="111.4" r=".88"/>
<circle cx="194" cy="51.5" r=".88"/>
<circle cx="351" cy="176.7" r=".88"/>
<circle cx="268.1" cy="240.2" r=".88"/>
<circle cx="142.9" cy="243.7" r=".88"/>
<circle cx="105.8" cy="56.8" r=".88"/>
<circle cx="232.8" cy="56.8" r=".88"/>
<circle cx="169.3" cy="56.8" r=".88"/>
<circle cx="296.3" cy="176.7" r=".88"/>
<circle cx="351" cy="116.7" r=".88"/>
<circle cx="296.3" cy="116.7" r=".88"/>
<circle cx="105.8" cy="116.7" r=".88"/>
<circle cx="296.3" cy="56.8" r=".88"/>
<circle cx="169.3" cy="116.7" r=".88"/>
<circle cx="239.9" cy="116.7" r=".88"/>
<circle cx="105.8" cy="176.7" r=".88"/>
<circle cx="169.3" cy="176.7" r=".88"/>
<circle cx="81.1" cy="243.7" r=".88"/>
<circle cx="239.9" cy="176.7" r=".88"/>
<circle cx="28.2" cy="243.7" r=".88"/>
<circle cx="195.8" cy="243.7" r=".88"/>
<circle cx="351" cy="240.2" r=".88"/>
<circle cx="130.5" cy="51.5" r=".88"/>
<circle cx="257.5" cy="51.5" r=".88"/>
<circle cx="321" cy="51.5" r=".88"/>
<circle cx="264.6" cy="111.4" r=".88"/>
<circle cx="321" cy="111.4" r=".88"/>
<circle cx="130.5" cy="171.4" r=".88"/>
<circle cx="264.6" cy="171.4" r=".88"/>
<circle cx="321" cy="171.4" r=".88"/>
<circle cx="333.4" cy="67.3" r=".88"/>
<circle cx="324.6" cy="141.4" r=".88"/>
<circle cx="167.6" cy="238.4" r=".88"/>
<circle cx="52.9" cy="238.4" r=".88"/>
</g>
<text font-size="4.6" fill="#00f" x="270.8" y="265.5">Relay Computer : Controller Lower Card</text>
<g font-size="4.2" fill="#00f">
<text x="14.1" y="18.6">Sheet 2: MOV8/MOV16/MISC</text>
<text x="15.9" y="61">MOV8: 00dddsss</text>
<text x="15.9" y="65.2">ddd = dest reg (A,B,C,D,M1,M2,X,Y)</text>
<text x="15.9" y="69.5">sss = src reg (A,B,C,D,M1,M2,X,Y)</text>
<text x="15.9" y="77.9">MOV16: 10100dss</text>
<text x="15.9" y="82.2">d = dest reg (XY or PC)</text>
<text x="15.9" y="86.4">ss = src reg (M, XY, J, AS)</text>
<text x="15.9" y="94.9">LOADSW: 1010110d</text>
<text x="15.9" y="99.1">d = dest reg (A or D)</text>
<text x="15.9" y="107.6">HALT: 1010111r</text>
<text x="15.9" y="111.8">r = reload (ignore or AS -&gt; PC)</text>
<text x="12.3" y="263.1">P-* signals connect from Pulse Bus via upper card (Sheet 3)</text>
<text x="12.3" y="267.4">I0-I7 signals connect from C/I Bus via upper card (Sheet 3)</text>
<text x="392.5" y="265.7">1.0</text>
<text x="12.3" y="271.6">CHAT signal connects from Fetch/Increment group via upper card (Sheet 3)</text>
<text x="12.3" y="275.8">AT08/10/12/14 and IMV8/IM16/IMSC signals connect to OP Bus via upper card (Sheet 3)</text>
<text x="310.9" y="275.3">Paul Law</text>
<text x="12.3" y="280.1">Other signals connect to CtrlX/Y/Z (Sheet 3)</text>
<text x="304" y="283.1">2019-09-23</text>
</g>
<g font-size="3.9" fill="#00f">
<text x="195.8" y="17.8">AT08</text>
<text x="322.8" y="17.8">AT10</text>
<text x="93.7" y="28.3">P-D</text>
<text x="134.1" y="28.4">P-C</text>
<text x="195.8" y="28.4">CHAT</text>
<text x="220.7" y="28.3">P-G</text>
<text x="261.1" y="28.4">P-F</text>
<text x="324.6" y="28.4">CHAT</text>
<text x="137.6" y="47.8">IMV8</text>
<text x="201.1" y="47.8">IMV8</text>
<text x="264.6" y="47.8">IM16</text>
<text x="328.1" y="47.8">IM16</text>
<text x="156.8" y="70.7">LPC</text>
<text x="377.5" y="77.8">AT10</text>
<text x="268.1" y="88.4">IMSC</text>
<text x="284.9" y="88.3">P-F</text>
<text x="323.4" y="88.3">P-G</text>
<text x="379.2" y="88.4">CHAT</text>
<text x="197.6" y="98.9">LXY</text>
<text x="137.6" y="107.8">I5</text>
<text x="201.1" y="107.8">I2</text>
<text x="271.6" y="107.8">I2</text>
<text x="283.8" y="130.6">HLT</text>
<text x="377.5" y="130.6">LPC</text>
<text x="268.1" y="158.9">SDS</text>
<text x="137.6" y="167.7">I4</text>
<text x="201.1" y="167.7">I1</text>
<text x="271.6" y="167.7">I1</text>
<text x="328.1" y="167.7">I1</text>
<text x="386.8" y="172.5">I0</text>
<text x="256.7" y="201.3">SAS</text>
<text x="294.6" y="201.3">SXY</text>
<text x="340" y="201.3">SAS</text>
<text x="377.5" y="201.3">RLD</text>
<text x="15.9" y="204.8">LDY</text>
<text x="54.7" y="204.8">LM2</text>
<text x="69" y="204.8">RLD</text>
<text x="107.6" y="204.8">RLB</text>
<text x="131.2" y="204.8">SEY</text>
<text x="169.3" y="204.8">SM2</text>
<text x="183.9" y="204.8">RSD</text>
<text x="222.2" y="204.8">RSB</text>
<text x="16.3" y="225.9">LDX</text>
<text x="54.7" y="225.9">LM1</text>
<text x="69.7" y="225.9">RLC</text>
<text x="131.6" y="225.9">SEX</text>
<text x="169.3" y="225.9">SM1</text>
<text x="184.6" y="225.9">RSC</text>
<text x="258.1" y="222.4">SEJ</text>
<text x="294.6" y="222.4">SEM</text>
<text x="377.5" y="222.4">RLA</text>
<text x="64" y="239.5">I3</text>
<text x="116.9" y="239.5">I3</text>
<text x="178.7" y="239.5">I0</text>
<text x="231.6" y="239.5">I0</text>
<text x="303.9" y="236">I0</text>
<text x="386.8" y="236">I0</text>
<text x="87.8" y="254.2">RLA</text>
<text x="204.4" y="254.2">RSA</text>
</g>
<g font-size="3.9" fill="#800">
<text x="250.5" y="261">TITLE:</text>
<text x="379.1" y="265.7">REV:</text>
<text x="287.4" y="275.2">Company:</text>
<text x="378.7" y="275.8">Sheet: 2/4</text>
<text x="287.4" y="282.9">Date:</text>
<text x="336.4" y="283">Drawn By: paul_6392</text>
</g>
<g font-size="3.2" fill="#800">
<text x="41.6" y="6.8">1</text>
<text x="110.8" y="6.8">2</text>
<text x="179.9" y="6.8">3</text>
<text x="249.1" y="6.8">4</text>
<text x="318.2" y="6.8">5</text>
<text x="4.1" y="41.9">A</text>
<text x="405.9" y="41.9">A</text>
<text x="4.1" y="111.1">B</text>
<text x="405.9" y="111.1">B</text>
<text x="4.1" y="180.2">C</text>
<text x="405.9" y="180.2">C</text>
<text x="4.1" y="249.4">D</text>
<text x="405.9" y="249.4">D</text>
<text x="41.6" y="287.7">1</text>
<text x="110.8" y="287.7">2</text>
<text x="179.9" y="287.7">3</text>
<text x="249.1" y="287.7">4</text>
<text x="318.2" y="287.7">5</text>
</g>
<g font-size="3.2" fill="#000080">
<text x="112.5" y="15.6">K15</text>
<text x="176.5" y="15.6">K16</text>
<text x="239.5" y="15.6">K17</text>
<text x="303.5" y="15.6">K18</text>
<text x="118.3" y="61.5">D15</text>
<text x="183.4" y="61.5">D16</text>
<text x="245.3" y="61.5">D17</text>
<text x="310.4" y="61.5">D18</text>
<text x="112.5" y="75.6">K19</text>
<text x="176.5" y="75.6">K20</text>
<text x="183.7" y="73.8">D38</text>
<text x="246.6" y="75.6">K21</text>
<text x="303.5" y="75.6">K22</text>
<text x="357.7" y="75.6">K23</text>
<text x="118.3" y="121.4">D19</text>
<text x="183.4" y="121.4">D20</text>
<text x="252.4" y="121.4">D21</text>
<text x="310.4" y="121.4">D22</text>
<text x="363.5" y="121.4">D23</text>
<text x="310.7" y="126.8">D39</text>
<text x="352.8" y="128.6">D40</text>
<text x="113" y="135.5">K24</text>
<text x="176" y="135.5">K25</text>
<text x="247.1" y="135.6">K26</text>
<text x="303.5" y="135.6">K27</text>
<text x="358.2" y="135.6">K34</text>
<text x="119.9" y="181.4">D24</text>
<text x="181.8" y="181.4">D25</text>
<text x="254" y="181.4">D26</text>
<text x="310.4" y="181.5">D27</text>
<text x="365.1" y="181.5">D34</text>
<text x="35.4" y="202.6">K28</text>
<text x="88.3" y="202.6">K29</text>
<text x="150.1" y="202.6">K30</text>
<text x="203" y="202.6">K31</text>
<text x="275.3" y="199.1">K32</text>
<text x="358.2" y="199.1">K33</text>
<text x="282.2" y="245">D32</text>
<text x="365.1" y="245">D33</text>
<text x="42.3" y="248.5">D28</text>
<text x="95.3" y="248.5">D29</text>
<text x="157" y="248.5">D30</text>
<text x="209.9" y="248.5">D31</text>
<text x="101.8" y="257.3">D42</text>
<text x="218.2" y="257.3">D41</text>
</g>
<g font-size="3.2" fill="#00f">
<text x="105.6" y="21.1">8</text>
<text x="110.1" y="22.5">8</text>
<text x="120.8" y="22.5">5</text>
<text x="125.2" y="21.1">5</text>
<text x="169.1" y="21.1">8</text>
<text x="173.6" y="22.5">8</text>
<text x="184.2" y="22.5">5</text>
<text x="188.7" y="21.1">5</text>
<text x="232.6" y="21.1">8</text>
<text x="237.1" y="22.5">8</text>
<text x="247.7" y="22.5">5</text>
<text x="252.2" y="21.1">5</text>
<text x="296.1" y="21.1">8</text>
<text x="300.6" y="22.5">8</text>
<text x="311.2" y="22.5">5</text>
<text x="315.7" y="21.1">5</text>
<text x="105.6" y="31.7">9</text>
<text x="110.1" y="33.1">9</text>
<text x="120.8" y="33.1">4</text>
<text x="125.2" y="31.7">4</text>
<text x="169.1" y="31.7">9</text>
<text x="173.6" y="33.1">9</text>
<text x="184.2" y="33.1">4</text>
<text x="188.7" y="31.7">4</text>
<text x="232.6" y="31.7">9</text>
<text x="237.1" y="33.1">9</text>
<text x="247.7" y="33.1">4</text>
<text x="252.2" y="31.7">4</text>
<text x="296.1" y="31.7">9</text>
<text x="300.6" y="33.1">9</text>
<text x="311.2" y="33.1">4</text>
<text x="315.7" y="31.7">4</text>
<text x="103.6" y="45.8">12</text>
<text x="103.6" y="42.3">10</text>
<text x="110.1" y="47.2">12</text>
<text x="110.1" y="43.7">10</text>
<text x="120.8" y="43.7">3</text>
<text x="120.8" y="47.2">1</text>
<text x="125.2" y="42.3">3</text>
<text x="125.2" y="45.8">1</text>
<text x="167.1" y="45.8">12</text>
<text x="167.1" y="42.3">10</text>
<text x="173.6" y="47.2">12</text>
<text x="173.6" y="43.7">10</text>
<text x="184.2" y="43.7">3</text>
<text x="184.2" y="47.2">1</text>
<text x="188.7" y="42.3">3</text>
<text x="188.7" y="45.8">1</text>
<text x="230.6" y="45.8">12</text>
<text x="230.6" y="42.3">10</text>
<text x="237.1" y="47.2">12</text>
<text x="237.1" y="43.7">10</text>
<text x="247.7" y="43.7">3</text>
<text x="247.7" y="47.2">1</text>
<text x="252.2" y="42.3">3</text>
<text x="252.2" y="45.8">1</text>
<text x="294.1" y="45.8">12</text>
<text x="294.1" y="42.3">10</text>
<text x="300.6" y="47.2">12</text>
<text x="300.6" y="43.7">10</text>
<text x="311.2" y="43.7">3</text>
<text x="311.2" y="47.2">1</text>
<text x="315.7" y="42.3">3</text>
<text x="315.7" y="45.8">1</text>
<text x="105.6" y="81.1">8</text>
<text x="110.1" y="82.5">8</text>
<text x="120.8" y="82.5">5</text>
<text x="125.2" y="81.1">5</text>
<text x="169.1" y="81.1">8</text>
<text x="173.6" y="82.5">8</text>
<text x="184.2" y="82.5">5</text>
<text x="188.7" y="81.1">5</text>
<text x="239.6" y="81.1">8</text>
<text x="244.1" y="82.5">8</text>
<text x="254.8" y="82.5">5</text>
<text x="259.3" y="81.1">5</text>
<text x="296.1" y="81.1">8</text>
<text x="300.6" y="82.5">8</text>
<text x="311.2" y="82.5">5</text>
<text x="315.7" y="81.1">5</text>
<text x="350.8" y="81.1">8</text>
<text x="355.2" y="82.5">8</text>
<text x="365.9" y="82.5">5</text>
<text x="370.4" y="81.1">5</text>
<text x="105.6" y="91.7">9</text>
<text x="110.1" y="93.1">9</text>
<text x="120.8" y="93.1">4</text>
<text x="125.2" y="91.7">4</text>
<text x="169.1" y="91.7">9</text>
<text x="173.6" y="93.1">9</text>
<text x="184.2" y="93.1">4</text>
<text x="188.7" y="91.7">4</text>
<text x="239.6" y="91.7">9</text>
<text x="244.1" y="93.1">9</text>
<text x="254.8" y="93.1">4</text>
<text x="259.3" y="91.7">4</text>
<text x="296.1" y="91.7">9</text>
<text x="300.6" y="93.1">9</text>
<text x="311.2" y="93.1">4</text>
<text x="315.7" y="91.7">4</text>
<text x="350.8" y="91.7">9</text>
<text x="355.2" y="93.1">9</text>
<text x="365.9" y="93.1">4</text>
<text x="370.4" y="91.7">4</text>
<text x="103.6" y="105.8">12</text>
<text x="103.6" y="102.3">10</text>
<text x="110.1" y="107.2">12</text>
<text x="110.1" y="103.7">10</text>
<text x="120.8" y="103.7">3</text>
<text x="120.8" y="107.2">1</text>
<text x="125.2" y="102.3">3</text>
<text x="125.2" y="105.8">1</text>
<text x="167.1" y="105.8">12</text>
<text x="167.1" y="102.3">10</text>
<text x="173.6" y="107.2">12</text>
<text x="173.6" y="103.7">10</text>
<text x="184.2" y="103.7">3</text>
<text x="184.2" y="107.2">1</text>
<text x="188.7" y="102.3">3</text>
<text x="188.7" y="105.8">1</text>
<text x="237.6" y="105.8">12</text>
<text x="237.6" y="102.3">10</text>
<text x="244.1" y="107.2">12</text>
<text x="244.1" y="103.7">10</text>
<text x="254.8" y="103.7">3</text>
<text x="254.8" y="107.2">1</text>
<text x="259.3" y="102.3">3</text>
<text x="259.3" y="105.8">1</text>
<text x="294.1" y="105.8">12</text>
<text x="294.1" y="102.3">10</text>
<text x="300.6" y="107.2">12</text>
<text x="300.6" y="103.7">10</text>
<text x="311.2" y="103.7">3</text>
<text x="311.2" y="107.2">1</text>
<text x="315.7" y="102.3">3</text>
<text x="315.7" y="105.8">1</text>
<text x="348.7" y="105.8">12</text>
<text x="348.7" y="102.3">10</text>
<text x="355.2" y="107.2">12</text>
<text x="355.2" y="103.7">10</text>
<text x="365.9" y="103.7">3</text>
<text x="365.9" y="107.2">1</text>
<text x="370.4" y="102.3">3</text>
<text x="370.4" y="105.8">1</text>
<text x="105.6" y="141.1">8</text>
<text x="110.1" y="142.5">8</text>
<text x="120.8" y="142.5">5</text>
<text x="125.2" y="141.1">5</text>
<text x="169.1" y="141.1">8</text>
<text x="173.6" y="142.5">8</text>
<text x="184.2" y="142.5">5</text>
<text x="188.7" y="141.1">5</text>
<text x="239.6" y="141.1">8</text>
<text x="244.1" y="142.5">8</text>
<text x="254.8" y="142.5">5</text>
<text x="259.3" y="141.1">5</text>
<text x="296.1" y="141.1">8</text>
<text x="300.6" y="142.5">8</text>
<text x="311.2" y="142.5">5</text>
<text x="315.7" y="141.1">5</text>
<text x="350.8" y="141.1">8</text>
<text x="355.2" y="142.5">8</text>
<text x="365.9" y="142.5">5</text>
<text x="370.4" y="141.1">5</text>
<text x="105.6" y="151.7">9</text>
<text x="110.1" y="153.1">9</text>
<text x="120.8" y="153.1">4</text>
<text x="125.2" y="151.7">4</text>
<text x="169.1" y="151.7">9</text>
<text x="173.6" y="153.1">9</text>
<text x="184.2" y="153.1">4</text>
<text x="188.7" y="151.7">4</text>
<text x="239.6" y="151.7">9</text>
<text x="244.1" y="153.1">9</text>
<text x="254.8" y="153.1">4</text>
<text x="259.3" y="151.7">4</text>
<text x="296.1" y="151.7">9</text>
<text x="300.6" y="153.1">9</text>
<text x="311.2" y="153.1">4</text>
<text x="315.7" y="151.7">4</text>
<text x="350.8" y="151.7">9</text>
<text x="355.2" y="153.1">9</text>
<text x="365.9" y="153.1">4</text>
<text x="370.4" y="151.7">4</text>
<text x="103.6" y="165.8">12</text>
<text x="103.6" y="162.2">10</text>
<text x="110.1" y="167.2">12</text>
<text x="110.1" y="163.7">10</text>
<text x="120.8" y="163.7">3</text>
<text x="120.8" y="167.2">1</text>
<text x="125.2" y="162.2">3</text>
<text x="125.2" y="165.8">1</text>
<text x="167.1" y="165.8">12</text>
<text x="167.1" y="162.2">10</text>
<text x="173.6" y="167.2">12</text>
<text x="173.6" y="163.7">10</text>
<text x="184.2" y="163.7">3</text>
<text x="184.2" y="167.2">1</text>
<text x="188.7" y="162.2">3</text>
<text x="188.7" y="165.8">1</text>
<text x="237.6" y="165.8">12</text>
<text x="237.6" y="162.2">10</text>
<text x="244.1" y="167.2">12</text>
<text x="244.1" y="163.7">10</text>
<text x="254.8" y="163.7">3</text>
<text x="254.8" y="167.2">1</text>
<text x="259.3" y="162.2">3</text>
<text x="259.3" y="165.8">1</text>
<text x="294.1" y="165.8">12</text>
<text x="294.1" y="162.2">10</text>
<text x="300.6" y="167.2">12</text>
<text x="300.6" y="163.7">10</text>
<text x="311.2" y="163.7">3</text>
<text x="311.2" y="167.2">1</text>
<text x="315.7" y="162.2">3</text>
<text x="315.7" y="165.8">1</text>
<text x="348.7" y="165.8">12</text>
<text x="348.7" y="162.2">10</text>
<text x="355.2" y="167.2">12</text>
<text x="355.2" y="163.7">10</text>
<text x="365.9" y="163.7">3</text>
<text x="365.9" y="167.2">1</text>
<text x="370.4" y="162.2">3</text>
<text x="370.4" y="165.8">1</text>
<text x="28" y="208.1">8</text>
<text x="32.5" y="209.5">8</text>
<text x="43.1" y="209.5">5</text>
<text x="47.6" y="208.1">5</text>
<text x="80.9" y="208.1">8</text>
<text x="85.4" y="209.5">8</text>
<text x="96.1" y="209.5">5</text>
<text x="100.5" y="208.1">5</text>
<text x="142.6" y="208.1">8</text>
<text x="147.1" y="209.5">8</text>
<text x="157.8" y="209.5">5</text>
<text x="162.3" y="208.1">5</text>
<text x="195.5" y="208.1">8</text>
<text x="200" y="209.5">8</text>
<text x="210.7" y="209.5">5</text>
<text x="215.2" y="208.1">5</text>
<text x="267.9" y="204.6">8</text>
<text x="272.3" y="206">8</text>
<text x="283" y="206">5</text>
<text x="287.5" y="204.6">5</text>
<text x="350.8" y="204.6">8</text>
<text x="355.2" y="206">8</text>
<text x="365.9" y="206">5</text>
<text x="370.4" y="204.6">5</text>
<text x="267.9" y="215.2">9</text>
<text x="287.5" y="215.2">4</text>
<text x="350.8" y="215.2">9</text>
<text x="370.4" y="215.2">4</text>
<text x="28" y="218.7">9</text>
<text x="32.5" y="220.1">9</text>
<text x="43.1" y="220.1">4</text>
<text x="47.6" y="218.7">4</text>
<text x="80.9" y="218.7">9</text>
<text x="85.4" y="220.1">9</text>
<text x="96.1" y="220.1">4</text>
<text x="100.5" y="218.7">4</text>
<text x="142.6" y="218.7">9</text>
<text x="147.1" y="220.1">9</text>
<text x="157.8" y="220.1">4</text>
<text x="162.3" y="218.7">4</text>
<text x="195.5" y="218.7">9</text>
<text x="200" y="220.1">9</text>
<text x="210.7" y="220.1">4</text>
<text x="215.2" y="218.7">4</text>
<text x="272.3" y="216.6">9</text>
<text x="283" y="216.6">4</text>
<text x="355.2" y="216.6">9</text>
<text x="365.9" y="216.6">4</text>
<text x="265.8" y="225.7">10</text>
<text x="272.3" y="227.2">10</text>
<text x="283" y="227.2">3</text>
<text x="287.5" y="225.7">3</text>
<text x="348.7" y="225.7">10</text>
<text x="355.2" y="227.2">10</text>
<text x="365.9" y="227.2">3</text>
<text x="370.4" y="225.7">3</text>
<text x="26" y="232.8">12</text>
<text x="26" y="229.3">10</text>
<text x="32.5" y="230.7">10</text>
<text x="43.1" y="230.7">3</text>
<text x="47.6" y="229.3">3</text>
<text x="47.6" y="232.8">1</text>
<text x="78.9" y="232.8">12</text>
<text x="78.9" y="229.3">10</text>
<text x="85.4" y="230.7">10</text>
<text x="96.1" y="230.7">3</text>
<text x="100.5" y="229.3">3</text>
<text x="100.5" y="232.8">1</text>
<text x="140.6" y="232.8">12</text>
<text x="140.6" y="229.3">10</text>
<text x="147.1" y="230.7">10</text>
<text x="157.8" y="230.7">3</text>
<text x="162.3" y="229.3">3</text>
<text x="162.3" y="232.8">1</text>
<text x="193.5" y="232.8">12</text>
<text x="193.5" y="229.3">10</text>
<text x="200" y="230.7">10</text>
<text x="210.7" y="230.7">3</text>
<text x="215.2" y="229.3">3</text>
<text x="215.2" y="232.8">1</text>
<text x="265.8" y="229.3">12</text>
<text x="272.3" y="230.7">12</text>
<text x="283" y="230.7">1</text>
<text x="287.5" y="229.3">1</text>
<text x="348.7" y="229.3">12</text>
<text x="355.2" y="230.7">12</text>
<text x="365.9" y="230.7">1</text>
<text x="370.4" y="229.3">1</text>
<text x="32.5" y="234.2">12</text>
<text x="43.1" y="234.2">1</text>
<text x="85.4" y="234.2">12</text>
<text x="96.1" y="234.2">1</text>
<text x="147.1" y="234.2">12</text>
<text x="157.8" y="234.2">1</text>
<text x="200" y="234.2">12</text>
<text x="210.7" y="234.2">1</text>
</g>
</svg>
